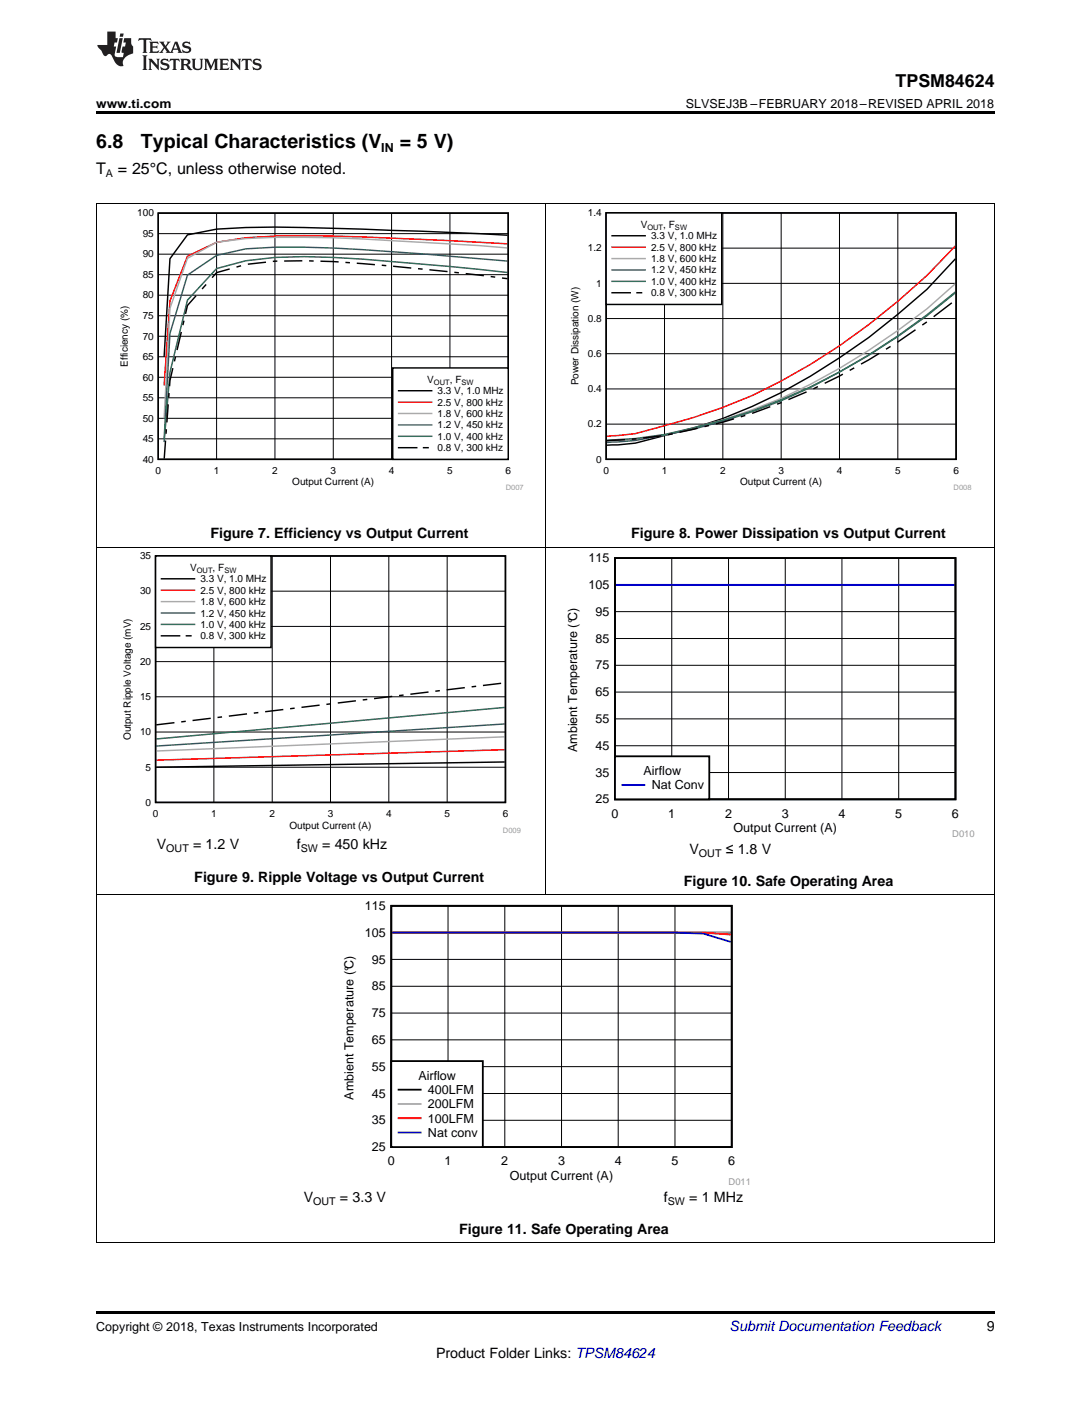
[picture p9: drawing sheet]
<svg xmlns="http://www.w3.org/2000/svg" width="216mm" height="279mm" viewBox="0 0 216 279" stroke-linecap="round" stroke-linejoin="round" font-family="sans-serif">
<path d="M19 246.1h.2zM196.7 246.1h.1zM19 259.7h177.8v.5h-177.8z" fill="#000"/>
<path d="M19.1 177.2v68.9M196.8 177.2v68.9M19 246h177.8" fill="none" stroke="#000" stroke-width=".2"/>
<path d="M67.6 178.4h80.7v56.3h-80.7z" fill-rule="evenodd" fill="#fff"/>
<path d="M77.4 179.4h67.4v47.7h-67.4zM77.6 184.7h67" fill="none" stroke="#000" stroke-width=".36"/>
<g fill="none" stroke="#000" stroke-width=".2">
<path d="M88.7 179.4v47.7M99.9 179.4v47.7M111.1 179.4v47.7M122.3 179.4v47.7M133.6 179.4v47.7M77.4 195.3h67.4M77.4 190h67.4M77.4 184.7h67.4M77.4 216.5h67.4M77.4 211.2h67.4M77.4 205.9h67.4M77.4 200.6h67.4"/>
<path d="M77.4 221.8h67.4"/>
</g>
<path d="M77.6 184.7l67 .1" fill="none" stroke="#aaa" stroke-width=".36"/>
<path d="M77.6 184.7h61.6l5.4 .4" fill="none" stroke="#f00" stroke-width=".36"/>
<path d="M77.6 184.7h56l5.6 .2 5.4 1.6" fill="none" stroke="#1414c8" stroke-width=".36"/>
<path d="M77.4 210.1h18.1v17h-18.1z" fill-rule="evenodd" fill="#fff"/>
<path d="M77.4 210.1h18.1v17h-18.1zM78.9 215.8h4.3" fill="none" stroke="#000" stroke-width=".36"/>
<path d="M78.9 218.6h4.3" fill="none" stroke="#aaa" stroke-width=".36"/>
<path d="M78.9 221.4h4.3" fill="none" stroke="#f00" stroke-width=".36"/>
<path d="M78.9 224.3h4.3" fill="none" stroke="#1414c8" stroke-width=".36"/>
<path d="M19.1 108.3v68.9M107.9 108.3v68.9M196.8 108.3v68.9M19 177.2h177.8" fill="none" stroke="#000" stroke-width=".2"/>
<path d="M111.8 109.5h81.1v56.4h-81.1z" fill-rule="evenodd" fill="#fff"/>
<path d="M121.7 110.5h67.4v47.8h-67.4z" fill="none" stroke="#000" stroke-width=".36"/>
<g fill="none" stroke="#000" stroke-width=".2">
<path d="M121.7 115.8h67.4M132.9 110.5v47.8M144.2 110.5v47.8M155.4 110.5v47.8M166.6 110.5v47.8M177.8 110.5v47.8M121.7 137h67.4M121.7 131.7h67.4M121.7 126.4h67.4M121.7 121.1h67.4M121.7 153h67.4M121.7 147.7h67.4"/>
<path d="M121.7 142.3h67.4"/>
</g>
<path d="M121.9 115.8h67" fill="none" stroke="#1414c8" stroke-width=".36"/>
<path d="M121.7 149.8h18.7v8.5h-18.7z" fill-rule="evenodd" fill="#fff"/>
<path d="M121.7 149.8h18.7v8.5h-18.7z" fill="none" stroke="#000" stroke-width=".36"/>
<path d="M123.2 155.4h4.3" fill="none" stroke="#1414c8" stroke-width=".36"/>
<path d="M24 109.3h79.1v55.7h-79.1z" fill-rule="evenodd" fill="#fff"/>
<g fill="none" stroke="#000" stroke-width=".29">
<path d="M30.8 110.1h69.2v48.8h-69.2zM63.2 139.6l-3.5 .5M65.5 139.4l-.9 .1M70.4 138.8l-3.6 .4M72.7 138.5l-.9 .1M77.6 137.9l-3.6 .4M79.9 137.6l-.9 .1M84.8 137l-3.6 .5M87 136.8l-.9 .1M92 136.2l-3.6 .4M94.2 135.9l-.9 .1M99.2 135.3l-3.6 .4"/>
<path d="M34.5 143.1l-3.6 .4M36.8 142.8l-.9 .1M41.7 142.2l-3.6 .5M43.9 142l-.9 .1M48.9 141.4l-3.6 .4M51.1 141.1l-.9 .1M56.1 140.5l-3.6 .4M58.3 140.2l-.9 .1M99.9 150.9l-69 1"/>
</g>
<path d="M30.8 117.1h69.2M42.3 110.1v48.8M53.9 110.1v48.8M65.4 110.1v48.8M76.9 110.1v48.8M88.5 110.1v48.8M30.8 138h69.2M30.8 131h69.2M30.8 124h69.2M30.8 151.9h69.2M30.8 145h69.2" fill="none" stroke="#000" stroke-width=".2"/>
<path d="M99.9 148.5l-69 2" fill="none" stroke="#f00" stroke-width=".29"/>
<path d="M99.9 145.9l-69 2.8" fill="none" stroke="#aaa" stroke-width=".29"/>
<path d="M99.9 143.4l-69 4.3" fill="none" stroke="#295c75" stroke-width=".29"/>
<path d="M99.9 140.1l-69 6.2" fill="none" stroke="#286b49" stroke-width=".29"/>
<path d="M30.8 110.1h22.8v18.1h-22.8z" fill-rule="evenodd" fill="#fff"/>
<path d="M30.8 110.1h22.8v18.1h-22.8zM31.9 114.6h6.6M31.9 125.9h3.6M36.9 125.9h.9" fill="none" stroke="#000" stroke-width=".29"/>
<path d="M31.9 116.9h6.6" fill="none" stroke="#f00" stroke-width=".29"/>
<path d="M31.9 119.1h6.6" fill="none" stroke="#aaa" stroke-width=".29"/>
<path d="M31.9 121.4h6.6" fill="none" stroke="#295c75" stroke-width=".29"/>
<path d="M31.9 123.6h6.6" fill="none" stroke="#286b49" stroke-width=".29"/>
<path d="M19.1 40.4v68M107.9 40.4v68M196.8 40.4v68M19 108.3h177.8" fill="none" stroke="#000" stroke-width=".2"/>
<path d="M23.4 41.4h80.2v55.6h-80.2z" fill-rule="evenodd" fill="#fff"/>
<g fill="none" stroke="#000" stroke-width=".29">
<path d="M31.3 42.2h69.3v48.8h-69.3zM38.8 58.6l-1.7 1.9-.4 1.6M40.8 56.3l-.8 .9M45.5 53.3l-2.6 .7-.9 1M47.7 52.6l-.9 .3M52.6 51.9l-3.6 .4M54.9 51.7l-.9 .1M59.8 51.6l-3.6 .1M61.2 51.7h.9M63.4 51.7l3.6 .2M68.4 52h.9M70.6 52.1l3.6 .3"/>
<path d="M75.5 52.5l.9 .1M77.8 52.7l3.6 .4M82.7 53.2l.9 .1M85 53.4l3.6 .4M89.9 53.9l.9 .1M92.2 54.2l3.6 .4M97.1 54.8l.9 .1M99.3 55.1l1.1 .1M100.4 46.6a1695.6 1695.6 0 0 0-46-1.6l-5.8 .1-5.7 .3-5.8 1.1-3.5 4.7-1.1 19.4M33.4 77.8v.9M34.2 72.9l-.6 2.5v1.1M34.7 70.7l-.2 .9"/>
<path d="M35.9 65.7l-.9 3.6M36.4 63.5l-.2 .9M32.8 87.2l-.3 3.6M32.9 85v.9M33.3 80.1l-.3 3.5"/>
</g>
<g fill="none" stroke="#000" stroke-width=".2">
<path d="M31.3 58.5h69.3M31.3 54.4h69.3M31.3 50.3h69.3M31.3 46.3h69.3M42.9 42.2v48.8M54.4 42.2v48.8M66 42.2v48.8M77.5 42.2v48.8M89 42.2v48.8M31.3 78.8h69.3M31.3 74.7h69.3M31.3 70.6h69.3"/>
<path d="M31.3 66.6h69.3M31.3 62.5h69.3M31.3 86.9h69.3M31.3 82.8h69.3"/>
</g>
<path d="M100.4 48.3l-22.9-1.1a267.2 267.2 0 0 0-28.9-.1l-5.7 .9-5.8 2.7-3.5 8.9-1.1 16.7" fill="none" stroke="#f00" stroke-width=".29"/>
<path d="M100.4 49.1l-5.6-.5-11.5-.6a284.1 284.1 0 0 0-34.7-.8l-5.7 .8-5.8 3.1-3.5 10-1.1 21.7" fill="none" stroke="#aaa" stroke-width=".29"/>
<path d="M100.4 51.7l-17.1-1.5a341.1 341.1 0 0 0-28.9-1.3l-5.8 .4-5.7 1.3-5.8 3.9-3.5 11.5-1.1 20.9" fill="none" stroke="#295c75" stroke-width=".29"/>
<path d="M100.4 54l-17.1-1.7a280.5 280.5 0 0 0-23.1-1.5l-5.8 .2-5.8 .6-5.7 1.6-5.8 6.2-3.5 14.3-1.1 13.8" fill="none" stroke="#286b49" stroke-width=".29"/>
<path d="M77.7 72.9h22.9v18.1h-22.9z" fill-rule="evenodd" fill="#fff"/>
<path d="M77.7 72.9h22.9v18.1h-22.9zM78.9 77.4h6.5M78.9 88.6h3.6M83.8 88.6h.9" fill="none" stroke="#000" stroke-width=".29"/>
<path d="M78.9 79.6h6.5" fill="none" stroke="#f00" stroke-width=".29"/>
<path d="M78.9 81.9h6.5" fill="none" stroke="#aaa" stroke-width=".29"/>
<path d="M78.9 84.1h6.5" fill="none" stroke="#295c75" stroke-width=".29"/>
<path d="M78.9 86.4h6.5" fill="none" stroke="#286b49" stroke-width=".29"/>
<path d="M112.6 41.4h79.6v55.6h-79.6z" fill-rule="evenodd" fill="#fff"/>
<g fill="none" stroke="#000" stroke-width=".29">
<path d="M120 42.2h69.2v48.8h-69.2zM188.4 60l-3.6 2.7M189.1 51.2l-5.7 6.1a134.3 134.3 0 0 1-34.6 23.2l-5.8 2.4-5.7 1.9-5.8 1.4a34.2 34.2 0 0 1-11.4 2M154.7 79.7l-.9 .3M159.6 77.6l-3.6 1.5M161.9 76.6l-.9 .4M166.8 74.1l-3.6 1.8M169 72.9l-.9 .4M174 70l-3.6 2.1M176.2 68.6l-.9 .6M181.2 65.3l-3.6 2.5M183.4 63.8l-.9 .6"/>
<path d="M123.7 87.1l-3.6 .2M125.9 86.9l-.9 .1M130.9 86.3l-3.6 .4M133.1 85.9l-.9 .2M138.1 84.8l-3.6 .8M140.3 84.3l-.9 .2M145.2 82.9l-3.5 1M147.5 82.3l-.9 .2M152.4 80.5l-3.6 1.4"/>
</g>
<path d="M120 56.1h69.2M120 49.1h69.2M131.5 42.2v48.8M143 42.2v48.8M154.6 42.2v48.8M166.1 42.2v48.8M177.7 42.2v48.8M120 77h69.2M120 70h69.2M120 63.1h69.2M120 84h69.2" fill="none" stroke="#000" stroke-width=".2"/>
<path d="M189.1 48.7a131.8 131.8 0 0 1-40.3 29.6 138.9 138.9 0 0 1-23.1 7.6l-5.6 .5" fill="none" stroke="#f00" stroke-width=".29"/>
<path d="M189.1 56.2l-5.7 5a144.3 144.3 0 0 1-28.8 17.7l-5.8 2.3-5.8 1.9-5.7 1.6a45.8 45.8 0 0 1-16.2 2.5l-1 .1" fill="none" stroke="#aaa" stroke-width=".29"/>
<path d="M189.1 57.8a139.2 139.2 0 0 1-34.5 21.6 112.2 112.2 0 0 1-23.1 6.7 63.1 63.1 0 0 1-11.4 1.5" fill="none" stroke="#295c75" stroke-width=".29"/>
<path d="M189.1 58a127.3 127.3 0 0 1-46.1 25.2l-5.7 1.5a70.9 70.9 0 0 1-17.2 2.5" fill="none" stroke="#286b49" stroke-width=".29"/>
<path d="M120 42.2h22.8v18.1h-22.8z" fill-rule="evenodd" fill="#fff"/>
<path d="M120 42.2h22.8v18.1h-22.8zM121.1 46.7h6.6M121.1 58h3.6M126.1 58h.9" fill="none" stroke="#000" stroke-width=".29"/>
<path d="M121.1 48.9h6.6" fill="none" stroke="#f00" stroke-width=".29"/>
<path d="M121.1 51.2h6.6" fill="none" stroke="#aaa" stroke-width=".29"/>
<path d="M121.1 53.5h6.6" fill="none" stroke="#295c75" stroke-width=".29"/>
<path d="M121.1 55.7h6.6" fill="none" stroke="#286b49" stroke-width=".29"/>
<path d="M19 40.4h177.8" fill="none" stroke="#000" stroke-width=".2"/>
<path d="M19 22h177.8v.5h-177.8z" fill="#000"/>
<g fill="#231f20">
<path d="M27.5 7.6l-.1 .5 .4-.2h.6v.1v2.1l-.2 .4h1l-.3-.4v-2.1l.1-.1h.5l.5 .2-.2-.5zM29.5 8.3l.2 .3v1.5l-.2 .4h1.8l.2-.6a1.04 1.04 0 0 1-1.3 .2v-.7h.6l.3 .2v-.6l-.3 .2h-.6v-.6l.8-.1 .4 .3-.2-.5zM31.5 8.3l.9 1.1-.9 1.1h.8l-.2-.2 .5-.7 .4 .7-.2 .2h1.5l-.1-.2 .1-.4h.9l.1 .4-.2 .2h1l-.3-.3-.7-1.9h-.5l-.9 2-.8-1 .9-1h-.8l.1 .3-.3 .5-.4-.6 .2-.2zM34.7 8.6l.4 1h-.7zM36.3 8.4a.63 .63 0 0 0-.2 .7 .63 .63 0 0 0 .6 .4l.6 .2 .1 .2a.75 .75 0 0 1-.7 .4 .75 .75 0 0 1-.6-.5l.1 .7 .1-.1a1.11 1.11 0 0 0 1.5-.6 1.13 1.13 0 0 0-1.2-.8l-.1-.4a1.04 1.04 0 0 1 1.2 .2l-.2-.5-.1 .1-.5-.2zM28.2 10.9l.2 .4v2.2l-.2 .4h1l-.3-.4v-2.2l.3-.4zM29.3 11.6l.3 .4v1.5l-.3 .4h.8l-.2-.4v-1.3l1.5 1.7v-1.9l.2-.4h-.7l.2 .4v.9l-1.1-1.3zM32 11.8a.62 .62 0 0 0-.2 .7 .62 .62 0 0 0 .6 .4l.6 .1 .1 .3a.76 .76 0 0 1-.7 .3 .76 .76 0 0 1-.6-.4l.1 .7 .1-.1a1.11 1.11 0 0 0 1.5-.6 1.13 1.13 0 0 0-1.2-.8l-.1-.4a1.04 1.04 0 0 1 1.2 .2l-.2-.6-.1 .1-.5-.1zM33.7 11.6l-.2 .6a.61 .61 0 0 1 .8-.3v1.6l-.2 .4h.9l-.2-.4v-1.6a.63 .63 0 0 1 .8 .3l-.2-.6zM35.6 11.6l.3 .4v1.5l-.3 .4h1l-.2-.2v-.8l.5 .2a.76 .76 0 0 0 1.2 .7l-1-1a.58 .58 0 0 0 .6-.5 .58 .58 0 0 0-.5-.6zM36.4 11.9h.1a.45 .45 0 0 1 .5 .1 .45 .45 0 0 1 .1 .5l-.7 .2zM37.9 11.6l.2 .2a2.17 2.17 0 0 0 .3 1.9 .99 .99 0 0 0 1.6-.6v-1.1l.2-.4h-.7l.2 .2a1.92 1.92 0 0 1-.2 1.8 .6 .6 0 0 1-.9-.5v-1.1l.2-.4zM40.4 11.6l.2 .4v1.5l-.2 .4h.7l-.2-.4v-1.4l.8 1.8 .8-1.8v1.4l-.2 .4h.9l-.2-.4v-1.5l.2-.4h-.8l-.6 1.5-.6-1.5zM43.4 11.6l.2 .4v1.5l-.2 .4h1.8l.2-.6a1.04 1.04 0 0 1-1.3 .1v-.6h.5l.4 .2v-.6l-.4 .2h-.5v-.7h.8l.3 .3-.1-.6zM45.5 11.6l.2 .4v1.5l-.2 .4h.7l-.2-.4v-1.3l1.5 1.7v-1.9l.2-.4h-.7l.2 .4v.9l-1.1-1.3zM47.9 11.6l-.1 .6a.61 .61 0 0 1 .8-.3v1.6l-.3 .4h1l-.3-.4 .1-1.6a.63 .63 0 0 1 .7 .3l-.1-.6zM50.2 11.8a.62 .62 0 0 0-.2 .7 .62 .62 0 0 0 .6 .4l.6 .1 .2 .3a.76 .76 0 0 1-.8 .3 .76 .76 0 0 1-.6-.4l.1 .7 .2-.1a1.11 1.11 0 0 0 1.5-.6 1.13 1.13 0 0 0-1.3-.8l-.1-.4a1.04 1.04 0 0 1 1.2 .2l-.1-.6-.2 .1-.5-.1z"/>
<path d="M21.2 6.3v2.6h-1.9l.1 .4 .7 .9a.91 .91 0 0 0 1 .8 .56 .56 0 0 1 .5-.3 .56 .56 0 0 1 .5 .3l.4 .8a1.53 1.53 0 0 0 1.9 1.2 1.54 1.54 0 0 1 1-2.1l.9-.3v-1.4a1.52 1.52 0 0 1-.3-1.6h-1.4l-.2 .8h.5l-.2 .8h-.4l-.2 1v.2l.4 .1-.2 .8a1.93 1.93 0 0 1-1.6-.3l.3-1.8h-.5l.2-.8h.4l.2-.8h-.4v-1.3zM23.6 7.6l-.6 2.9h.7l.6-2.9zM23.8 6.6l-.1 .7h.6l.2-.7z"/>
</g>
<g font-size="3.9">
<text x="19" y="29.3">6.8</text>
<text x="27.9" y="29.3">Typical Characteristics (V</text>
<text x="79.1" y="29.3">= 5 V)</text>
</g>
<text font-size="3.5" x="177.2" y="17.3">TPSM84624</text>
<g font-size="3.2">
<text x="19" y="34.4">T</text>
<text x="23.3" y="34.4">= 25°C, unless otherwise noted.</text>
</g>
<g font-size="2.8">
<text x="41.6" y="106.6">Figure 7. Efficiency vs Output Current</text>
<text x="124.9" y="106.6">Figure 8. Power Dissipation vs Output Current</text>
<text x="31" y="168.2">V</text>
<text x="38.2" y="168.2">= 1.2 V</text>
<text x="58.7" y="168.2">f</text>
<text x="63.7" y="168.2">= 450 kHz</text>
<text x="136.5" y="169.1">V</text>
<text x="143.6" y="169.1">≤ 1.8 V</text>
<text x="38.5" y="174.6">Figure 9. Ripple Voltage vs Output Current</text>
<text x="135.3" y="175.5">Figure 10. Safe Operating Area</text>
<text x="60.1" y="238">V</text>
<text x="67.3" y="238">= 3.3 V</text>
<text x="131.4" y="238">f</text>
<text x="136.4" y="238">= 1 MHz</text>
<text x="90.9" y="244.3">Figure 11. Safe Operating Area</text>
<text x="195.3" y="263.6">9</text>
<text x="86.3" y="268.9">Product Folder Links: TPSM84624</text>
</g>
<text font-size="2.8" fill="#0000c8" x="144.4" y="263.6">Submit Documentation Feedback</text>
<g font-size="2.5">
<text x="19" y="21.4">www.ti.com</text>
<text x="135.7" y="21.4">SLVSEJ3B –FEBRUARY 2018–REVISED APRIL 2018</text>
<text x="75.5" y="30.1">IN</text>
<text x="116.5" y="111.3">115</text>
<text x="116.5" y="116.6">105</text>
<text x="117.8" y="121.9">95</text>
<text x="117.8" y="127.2">85</text>
<text x="117.8" y="137.9">65</text>
<text x="117.8" y="132.5">75</text>
<text x="117.8" y="143.2">55</text>
<text x="114.2" y="148.9" transform="rotate(-90 114.2 148.9)">Ambient Temperature (°C)</text>
<text x="117.8" y="148.5">45</text>
<text x="117.8" y="153.8">35</text>
<text x="127.3" y="153.5">Airflow</text>
<text x="117.8" y="159.1">25</text>
<text x="121" y="161.9">0</text>
<text x="129" y="156.3">Nat Conv</text>
<text x="132.2" y="161.9">1</text>
<text x="143.5" y="161.9">2</text>
<text x="154.7" y="161.9">3</text>
<text x="165.9" y="161.9">4</text>
<text x="177.2" y="161.9">5</text>
<text x="188.4" y="161.9">6</text>
<text x="145.2" y="164.7">Output Current (A)</text>
<text x="72.2" y="185.5">105</text>
<text x="72.2" y="180.2">115</text>
<text x="73.6" y="190.8">95</text>
<text x="73.6" y="196.1">85</text>
<text x="73.6" y="201.4">75</text>
<text x="73.6" y="206.7">65</text>
<text x="73.6" y="212">55</text>
<text x="82.8" y="213.8">Airflow</text>
<text x="69.9" y="217.8" transform="rotate(-90 69.9 217.8)">Ambient Temperature (°C)</text>
<text x="73.6" y="217.3">45</text>
<text x="84.7" y="216.6">400LFM</text>
<text x="84.7" y="219.5">200LFM</text>
<text x="73.6" y="222.6">35</text>
<text x="73.6" y="227.9">25</text>
<text x="84.7" y="222.3">100LFM</text>
<text x="84.7" y="225.1">Nat conv</text>
<text x="76.7" y="230.8">0</text>
<text x="88" y="230.8">1</text>
<text x="99.2" y="230.8">2</text>
<text x="100.9" y="233.6">Output Current (A)</text>
<text x="110.4" y="230.8">3</text>
<text x="121.7" y="230.8">4</text>
<text x="132.9" y="230.8">5</text>
<text x="144.1" y="230.8">6</text>
<text x="19" y="263.6">Copyright © 2018, Texas Instruments Incorporated</text>
</g>
<g font-size="2.1">
<text x="21" y="35.1">A</text>
<text x="32.9" y="168.8">OUT</text>
<text x="59.5" y="168.8">SW</text>
<text x="138.3" y="169.7">OUT</text>
<text x="62" y="238.5">OUT</text>
<text x="132.2" y="238.5">SW</text>
</g>
<g font-size="2">
<text x="27.2" y="42.9">100</text>
<text x="28.3" y="46.9">95</text>
<text x="116.3" y="42.8">1.4</text>
<text x="126.8" y="45.1">V</text>
<text x="128.8" y="47.4">3.3 V, 1.0 MHz</text>
<text x="131.3" y="45.1">, F</text>
<text x="28.3" y="51">90</text>
<text x="116.3" y="49.8">1.2</text>
<text x="128.8" y="49.6">2.5 V, 800 kHz</text>
<text x="128.8" y="51.9">1.8 V, 600 kHz</text>
<text x="28.3" y="59.1">80</text>
<text x="28.3" y="55">85</text>
<text x="118" y="56.8">1</text>
<text x="128.8" y="54.2">1.2 V, 450 kHz</text>
<text x="128.8" y="56.4">1.0 V, 400 kHz</text>
<text x="128.8" y="58.7">0.8 V, 300 kHz</text>
<text x="28.3" y="63.2">75</text>
<text x="116.3" y="63.7">0.8</text>
<text x="28.3" y="71.3">65</text>
<text x="28.3" y="67.2">70</text>
<text x="116.3" y="70.7">0.6</text>
<text x="25.3" y="72.6" transform="rotate(-90 25.3 72.6)">Efficiency (%)</text>
<text x="28.3" y="75.4">60</text>
<text x="84.6" y="75.8">V</text>
<text x="89" y="75.8">, F</text>
<text x="114.5" y="76.3" transform="rotate(-90 114.5 76.3)">Power Dissipation (W)</text>
<text x="116.3" y="77.7">0.4</text>
<text x="28.3" y="83.5">50</text>
<text x="28.3" y="79.4">55</text>
<text x="86.6" y="78.1">3.3 V, 1.0 MHz</text>
<text x="86.6" y="80.3">2.5 V, 800 kHz</text>
<text x="86.6" y="82.6">1.8 V, 600 kHz</text>
<text x="28.3" y="87.5">45</text>
<text x="86.6" y="84.8">1.2 V, 450 kHz</text>
<text x="86.6" y="87.1">1.0 V, 400 kHz</text>
<text x="86.6" y="89.3">0.8 V, 300 kHz</text>
<text x="116.3" y="84.6">0.2</text>
<text x="28.3" y="91.6">40</text>
<text x="30.8" y="93.9">0</text>
<text x="42.3" y="93.9">1</text>
<text x="53.9" y="93.9">2</text>
<text x="65.4" y="93.9">3</text>
<text x="77" y="93.9">4</text>
<text x="88.5" y="93.9">5</text>
<text x="100" y="93.9">6</text>
<text x="118" y="91.6">0</text>
<text x="119.4" y="93.9">0</text>
<text x="131" y="93.9">1</text>
<text x="142.5" y="93.9">2</text>
<text x="154" y="93.9">3</text>
<text x="165.6" y="93.9">4</text>
<text x="177.1" y="93.9">5</text>
<text x="188.7" y="93.9">6</text>
<text x="57.8" y="96.1">Output Current (A)</text>
<text x="146.5" y="96.1">Output Current (A)</text>
<text x="27.7" y="110.7">35</text>
<text x="37.6" y="113.1">V</text>
<text x="42.1" y="113.1">, F</text>
<text x="27.7" y="117.7">30</text>
<text x="39.7" y="115.3">3.3 V, 1.0 MHz</text>
<text x="39.7" y="117.6">2.5 V, 800 kHz</text>
<text x="39.7" y="119.8">1.8 V, 600 kHz</text>
<text x="27.7" y="124.7">25</text>
<text x="39.7" y="122.1">1.2 V, 450 kHz</text>
<text x="39.7" y="124.3">1.0 V, 400 kHz</text>
<text x="27.7" y="131.7">20</text>
<text x="39.7" y="126.6">0.8 V, 300 kHz</text>
<text x="27.7" y="138.6">15</text>
<text x="25.9" y="146.6" transform="rotate(-90 25.9 146.6)">Output Ripple Voltage (mV)</text>
<text x="27.7" y="145.6">10</text>
<text x="28.8" y="152.6">5</text>
<text x="28.8" y="159.6">0</text>
<text x="30.2" y="161.8">0</text>
<text x="41.8" y="161.8">1</text>
<text x="53.3" y="161.8">2</text>
<text x="64.9" y="161.8">3</text>
<text x="76.4" y="161.8">4</text>
<text x="87.9" y="161.8">5</text>
<text x="99.5" y="161.8">6</text>
<text x="57.3" y="164.1">Output Current (A)</text>
</g>
<g font-size="1.9" fill="#999">
<text x="188.5" y="165.8">D010</text>
<text x="144.2" y="234.7">D011</text>
</g>
<g font-size="1.5">
<text x="128.1" y="45.5">OUT</text>
<text x="133.6" y="45.5">SW</text>
<text x="85.9" y="76.2">OUT</text>
<text x="91.3" y="76.2">SW</text>
<text x="38.9" y="113.4">OUT</text>
<text x="44.4" y="113.4">SW</text>
</g>
<g font-size="1.5" fill="#999">
<text x="100.1" y="97">D007</text>
<text x="188.7" y="97">D008</text>
<text x="99.5" y="164.9">D009</text>
</g>
</svg>
